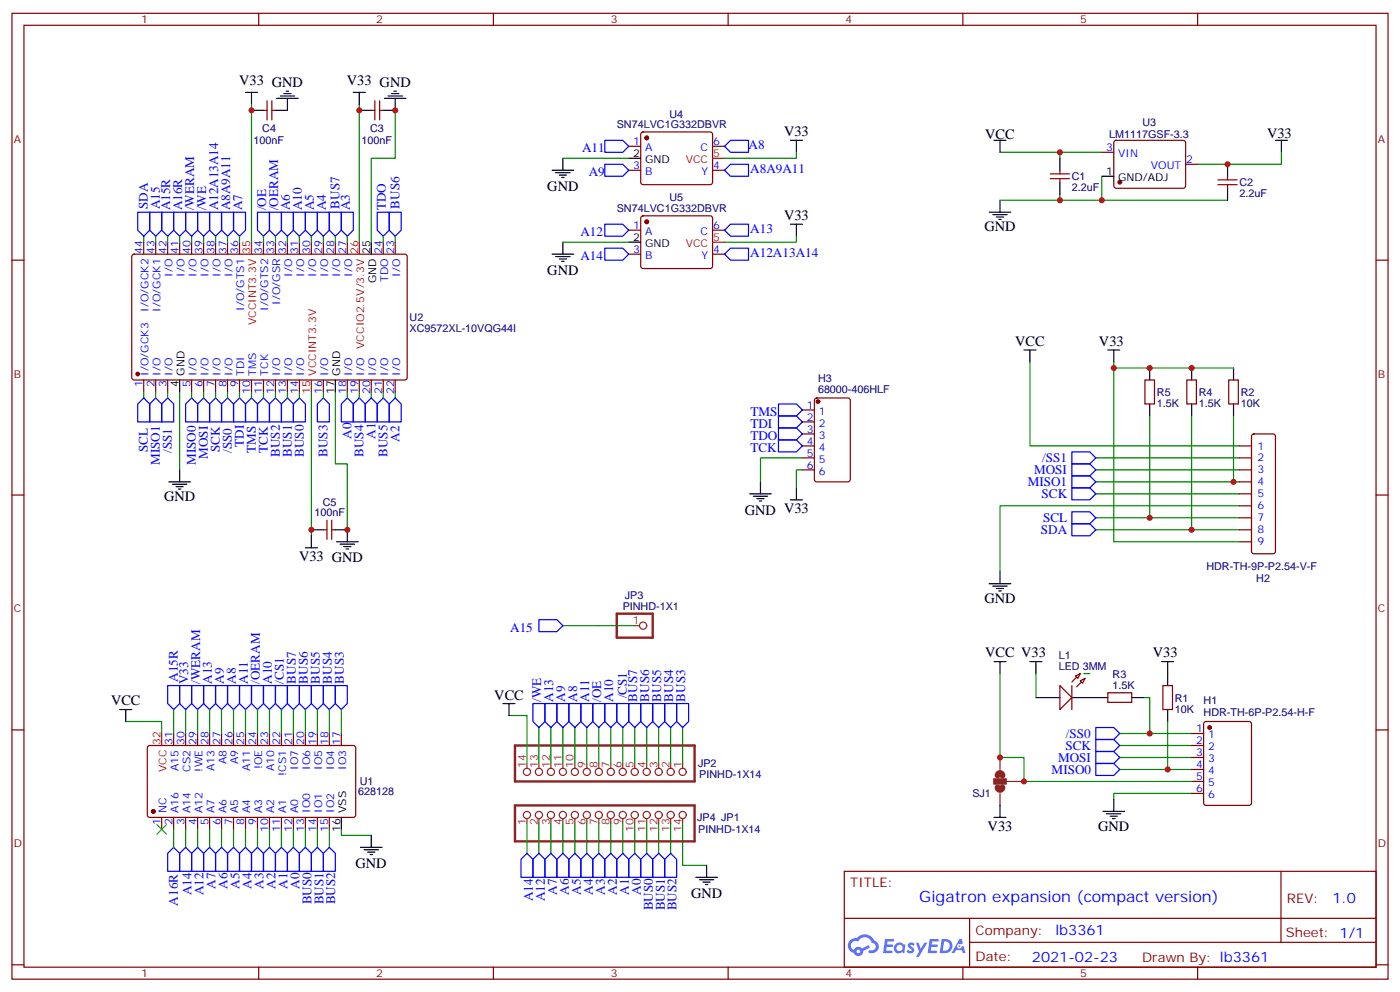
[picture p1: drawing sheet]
<svg xmlns="http://www.w3.org/2000/svg" width="412mm" height="292mm" viewBox="0 0 412 292" stroke-linecap="round" stroke-linejoin="round" font-family="sans-serif">
<g fill="none" stroke="#870000" stroke-width=".35">
<path d="M3.5 3.9h405.4v284.4h-405.4zM7.1 7.4h398.2v277.3h-398.2zM76.2 3.9v3.5M145.3 3.9v3.5M214.5 3.9v3.5M283.6 3.9v3.5M352.8 3.9v3.5M3.5 76.6h3.6M405.3 76.6h3.6M3.5 145.7h3.6M405.3 145.7h3.6M3.5 214.9h3.6"/>
<path d="M405.3 214.9h3.6M248.7 256.5h156.6v28.2h-156.6zM377.3 256.5v20.9M248.7 270.4h156.5M285.6 277.4h119.6M285.6 270.4v14.1M3.5 284h3.6M76.2 284.7v3.6M145.3 284.7v3.6M214.5 284.7v3.6M283.6 284.7v3.6M352.8 284.7v3.6"/>
<path d="M405.3 284h3.6"/>
</g>
<g fill="#5487ff">
<path d="M267.7 277.7a1.22 1.22 0 0 1 1.7 .2l-.4 .6a.47 .47 0 0 0-.3-.4 .47 .47 0 0 0-.5 .2l.1 .2a1.14 1.14 0 0 1 .8 1.8 1.14 1.14 0 0 1-1.9 0l-.2-.2 .5-.6 .7 .5a.29 .29 0 0 0 .3-.3 .29 .29 0 0 0-.2-.3 1.04 1.04 0 0 1-.6-1.7z"/>
<path d="M260.7 276.4h2.4l.3 .2-.2 .5-1.8 .1-.1 .8h1.5l.3 .4-.3 .4h-1.6l-.2 1.1h1.7l.2 .3-.2 .3-2.6 .1z"/>
<path d="M273.8 276.4h2.4l.3 .2-.1 .5-1.8 .1-.2 .8h1.6l.3 .4-.4 .4h-1.6l-.1 1.1h1.7l.2 .3-.2 .3-2.6 .1z"/>
<path d="M282.6 276.4h.7l.3 1.3-.6 .3a.69 .69 0 0 0-1 .3 .69 .69 0 0 0 .4 .9 .69 .69 0 0 0 .9-.6l.5-.2 .6 2.2h-.8l-.2-.9h-1.8l-.5 .9h-.8z"/>
<path d="M269.8 277.5h.8l.6 1.8 1.1-1.8h.9l-2.6 4.2h-.8l.9-1.5z"/>
<path d="M277.4 276.4l-.6 4.2h1.3a2.11 2.11 0 0 0 2.5-2.1 2.11 2.11 0 0 0-2.5-2.1zM278.1 277.2a1.39 1.39 0 0 1 1.7 1.4 1.39 1.39 0 0 1-1.8 1.3h-.3z"/>
<path d="M263.7 278.1a1.54 1.54 0 0 0-.1 2.1 1.54 1.54 0 0 0 2.2 .1l.6 .3 .3-2.3-.2-.3h-.4a1.49 1.49 0 0 0-2.4 .1zM264 279.1a.94 .94 0 0 1 1.8 0 .94 .94 0 0 1-1.8 0z"/>
<path d="M250.4 276.8a2.18 2.18 0 0 0 1.1 3.7 1.44 1.44 0 0 0 1.6 .9 1.44 1.44 0 0 0 1.2-1.4l2-1-.5-.8-1.9 1a1.47 1.47 0 0 0-2.4 .4 1.39 1.39 0 0 1-.7-1.9 1.39 1.39 0 0 1 2-.5 2.12 2.12 0 0 1 2.2-1.3 2.12 2.12 0 0 1 1.9 1.7 1.14 1.14 0 0 1 1.1 1.4 1.14 1.14 0 0 1-1.7 .7 .43 .43 0 0 0-.5 .4 .43 .43 0 0 0 .4 .5 1.98 1.98 0 0 0 2.5-1.2 1.98 1.98 0 0 0-1.2-2.6 3.1 3.1 0 0 0-5.3-.6l-.9 .1zM252.3 280.1a.55 .55 0 0 1 1.1 0 .55 .55 0 0 1-1.1 0z"/>
<circle cx="282.6" cy="278.5" r=".26"/>
</g>
<path d="M303.4 106.6v24.7h61.7M322.8 134.8h42.3M322.8 138.3h42.3M351 122.4v33.6M363.4 122.4v19.5M322.8 141.9h42.3M322.8 145.4h42.3M322.8 152.4h42.3M322.8 156h42.3M365.1 148.9h-70.5v19.4M319.3 198.3h1.7M336.9 205.4h1.8v10.5" fill="none" stroke="#008700" stroke-width=".35"/>
<path d="M292.8 194.8h3.5M294.6 194.8v3.5M305.2 205.4h7M315.7 205.4h7.1" fill="none" stroke="#000" stroke-width=".35"/>
<path d="M318.2 198.3l-2.5 2.5M319.6 199.7l-2.5 2.5M312.2 201.8l3.5 3.6-3.5 3.5zM315.7 201.8v7.1" fill="none" stroke="#870000" stroke-width=".35"/>
<g fill="#f0f0f0" stroke="#870000" stroke-width=".35">
<path d="M316.8 199l1.4-.7-.7 1.4z"/>
<path d="M318.2 200.4l1.4-.7-.7 1.4z"/>
</g>
<g fill="none" stroke="#008700" stroke-width=".35">
<path d="M74.1 30.7v40.6M105.8 30.7v40.6M116.4 32.5v14.1h-7v24.7M165.8 46.6h19.4M234.6 44.8v1.8h-21.2M294.6 44.8h30M294.6 58.9h67M312.2 44.8v1.8M312.2 57.2v1.7M324.6 51.9v7M377.5 44.8v3.6h-24.7M42.3 69.5v1.8"/>
<path d="M45.9 69.5v1.8M49.4 69.5v1.8M52.9 69.5v1.8M56.4 69.5v1.8M60 69.5v1.8M63.5 69.5v1.8M67 69.5v1.8M70.6 69.5v1.8M77.6 69.5v1.8M81.1 69.5v1.8M84.7 69.5v1.8M88.2 69.5v1.8"/>
<path d="M91.7 69.5v1.8M95.2 69.5v1.8M98.8 69.5v1.8M102.3 69.5v1.8M112.9 69.5v1.8M116.4 69.5v1.8M165.8 71.3h19.4M234.6 69.5v1.8h-21.2M42.3 115.4v1.8M45.9 115.4v1.8M49.4 115.4v1.8M52.9 115.4v22.9"/>
<path d="M56.4 115.4v1.8M60 115.4v1.8M63.5 115.4v1.8M67 115.4v1.8M70.6 115.4v1.8M74.1 115.4v1.8M77.6 115.4v1.8M81.1 115.4v1.8M84.7 115.4v1.8M88.2 115.4v1.8M91.7 115.4v42.3M95.2 115.4v1.8"/>
<path d="M98.8 115.4v21.2h3.5v19.4M102.3 115.4v1.8M105.8 115.4v1.8M109.4 115.4v1.8M112.9 115.4v1.8M116.4 115.4v1.8M328.1 106.6v52.9h37M328.1 108.3h35.3M236.4 134.8h-12.4v7.1M236.4 138.3h-1.8v5.3M338.7 122.4v30M165.8 184.2h21.2"/>
<path d="M294.6 198.3v24.7h7v7h49.4M305.2 198.3v7.1M37 212.4h10.6v3.5M51.2 208.9v7M54.7 208.9v7M58.2 208.9v7M61.7 208.9v7M65.3 208.9v7M68.8 208.9v7M72.3 208.9v7M75.8 208.9v7M79.4 208.9v7"/>
<path d="M82.9 208.9v7M86.4 208.9v7M90 208.9v7M93.5 208.9v7M97 208.9v7M100.5 208.9v7M149.9 210.6h5.3v14.2M158.7 214.2v10.6M162.3 214.2v10.6M165.8 214.2v10.6M169.3 214.2v10.6M172.9 214.2v10.6"/>
<path d="M176.4 214.2v10.6M179.9 214.2v10.6M183.4 214.2v10.6M187 214.2v10.6M190.5 214.2v10.6M194 214.2v10.6M197.6 214.2v10.6M201.1 214.2v10.6M329.8 219.5h21.2M329.8 215.9h21.2M344 212.4v14.1M329.8 223h21.2"/>
<path d="M329.8 226.5h21.2M351 233.6h-22.9v1.7M51.2 244.2v5.2M54.7 244.2v5.2M58.2 244.2v5.2M61.7 244.2v5.2M65.3 244.2v5.2M68.8 244.2v5.2M72.3 244.2v5.2M75.8 244.2v5.2M79.4 244.2v5.2M82.9 244.2v5.2"/>
<path d="M86.4 244.2v5.2M90 244.2v5.2M93.5 244.2v5.2M97 244.2v5.2M100.5 244.2v1.7h8.9M155.2 242.4v8.8M158.7 242.4v8.8M162.3 242.4v8.8M165.8 242.4v8.8M169.3 242.4v8.8M172.9 242.4v8.8M176.4 242.4v8.8"/>
<path d="M179.9 242.4v8.8M183.4 242.4v8.8M187 242.4v8.8M190.5 242.4v8.8M194 242.4v8.8M197.6 242.4v8.8M201.1 242.4v12.3h7"/>
</g>
<g fill="none" stroke="#000" stroke-width=".35">
<path d="M72.3 27.2h3.5M74.1 27.2v3.5M74.1 32.5h3.5M81.5 29h6.3M82.5 28.3h4.3M83.6 27.6h2.1M84.3 26.8h.7M84.7 29v3.5h-3.6M104.1 27.2h3.5M105.8 32.5h3.6M105.8 27.2v3.5M113.2 29h6.4"/>
<path d="M114.3 28.3h4.2M115.4 27.6h2.1M116.1 26.8h.7M116.4 29v3.5h-3.5M162.6 50.1h6.4M163.7 50.8h4.2M164.7 51.5h2.2M165.5 52.2h.7M165.8 46.6v3.5M185.2 46.6h3.5M232.8 41.3h3.6M234.6 41.3v3.5"/>
<path d="M292.8 41.3h3.5M294.6 41.3v3.5M294.6 58.9v3.6M312.2 46.6v3.5M312.2 53.7v3.5M324.6 51.9h3.5M361.6 48.4v3.5M361.6 55.4v3.5M375.7 41.3h3.5M377.5 41.3v3.5M109.4 71.3v3.5M162.6 74.8h6.4"/>
<path d="M163.7 75.5h4.2M164.7 76.2h2.2M165.5 76.9h.7M165.8 71.3v3.5M185.2 71.3h3.5M232.8 66h3.6M234.6 66v3.5M291.4 62.5h6.3M292.5 63.2h4.2M293.5 63.9h2.1M294.2 64.6h.7M52.9 111.9v3.5"/>
<path d="M98.8 111.9v3.5M301.6 103h3.6M303.4 103v3.6M326.3 103h3.5M328.1 103v3.6M338.7 108.3v3.6M338.7 118.9v3.5M351 108.3v3.6M351 118.9v3.5M363.4 108.3v3.6M363.4 118.9v3.5M52.9 138.3v3.6"/>
<path d="M49.7 141.9h6.4M50.8 142.6h4.2M51.9 143.3h2.1M52.6 144h.7M91.7 156h3.5M91.7 157.7v3.6M98.8 156h3.5v3.5M99.1 159.5h6.4M220.8 145.4h6.4M221.9 146.1h4.2M223 146.8h2.1M223.7 147.5h.7"/>
<path d="M224 141.9v3.5M232.8 147.1h3.6M234.6 143.6v3.5M90 161.3h3.5M100.2 160.2h4.2M101.2 160.9h2.2M102 161.6h.7M291.4 171.8h6.3M292.5 172.5h4.2M293.5 173.2h2.1M294.2 174h.7M294.6 168.3v3.5"/>
<path d="M303.4 194.8h3.5M305.2 194.8v3.5M342.2 194.8h3.5M344 194.8v7M35.3 208.9h3.5M37 208.9v3.5M148.2 207.1h3.5M149.9 207.1v3.5M322.8 205.4h3.5M333.4 205.4h3.5M344 208.9v3.5M294.6 237.1v3.5"/>
<path d="M324.9 238.9h6.4M326 239.6h4.2M328.1 235.3v3.6M100.5 240.6v3.6M106.2 249.4h6.3M107.2 250.2h4.3M108.3 250.9h2.1M109 251.6h.7M109.4 245.9v3.5M205 258.3h6.3M206 259h4.3M207.1 259.7h2.1"/>
<path d="M208.1 254.7v3.6M292.8 240.6h3.5M327 240.3h2.1M327.7 241h.7M207.8 260.4h.7"/>
</g>
<g fill="none" stroke="#00f" stroke-width=".35">
<path d="M178.2 41.3h5.2l1.8 1.8-1.8 1.7h-5.2zM178.2 48.4h5.2l1.8 1.7-1.8 1.8h-5.2zM213.4 43.1l1.8-1.8h5.3v3.5h-5.3zM213.4 50.1l1.8-1.7h5.3v3.5h-5.3zM40.6 62.5h3.5v5.3l-1.8 1.7-1.7-1.7zM44.1 62.5h3.5v5.3l-1.7 1.7-1.8-1.7zM47.6 62.5h3.6v5.3l-1.8 1.7-1.8-1.7zM51.2 62.5h3.5v5.3l-1.8 1.7-1.7-1.7zM54.7 62.5h3.5v5.3l-1.8 1.7-1.7-1.7zM58.2 62.5h3.5v5.3l-1.7 1.7-1.8-1.7zM61.7 62.5h3.6v5.3l-1.8 1.7-1.8-1.7zM65.3 62.5h3.5v5.3l-1.8 1.7-1.7-1.7z"/>
<path d="M68.8 62.5h3.5v5.3l-1.7 1.7-1.8-1.7zM75.8 62.5h3.6v5.3l-1.8 1.7-1.8-1.7zM79.4 62.5h3.5v5.3l-1.8 1.7-1.7-1.7zM82.9 62.5h3.5v5.3l-1.7 1.7-1.8-1.7zM86.4 62.5h3.6v5.3l-1.8 1.7-1.8-1.7zM90 62.5h3.5v5.3l-1.8 1.7-1.7-1.7zM93.5 62.5h3.5v5.3l-1.8 1.7-1.7-1.7zM97 62.5h3.5v5.3l-1.7 1.7-1.8-1.7zM100.5 62.5h3.6v5.3l-1.8 1.7-1.8-1.7zM111.1 62.5h3.6v5.3l-1.8 1.7-1.8-1.7zM114.7 62.5h3.5v5.3l-1.8 1.7-1.7-1.7zM178.2 66h5.2l1.8 1.8-1.8 1.7h-5.2z"/>
<path d="M178.2 73.1h5.2l1.8 1.7-1.8 1.8h-5.2zM213.4 67.8l1.8-1.8h5.3v3.5h-5.3zM213.4 74.8l1.8-1.7h5.3v3.5h-5.3zM42.3 117.2l1.8 1.7v5.3h-3.5v-5.3zM45.9 117.2l1.7 1.7v5.3h-3.5v-5.3zM49.4 117.2l1.8 1.7v5.3h-3.6v-5.3zM56.4 117.2l1.8 1.7v5.3h-3.5v-5.3zM60 117.2l1.7 1.7v5.3h-3.5v-5.3zM63.5 117.2l1.8 1.7v5.3h-3.6v-5.3zM67 117.2l1.8 1.7v5.3h-3.5v-5.3zM70.6 117.2l1.7 1.7v5.3h-3.5v-5.3zM74.1 117.2l1.7 1.7v5.3h-3.5v-5.3z"/>
<path d="M77.6 117.2l1.8 1.7v5.3h-3.6v-5.3zM81.1 117.2l1.8 1.7v5.3h-3.5v-5.3zM84.7 117.2l1.7 1.7v5.3h-3.5v-5.3zM88.2 117.2l1.8 1.7v5.3h-3.6v-5.3zM95.2 117.2l1.8 1.7v5.3h-3.5v-5.3zM102.3 117.2l1.8 1.7v5.3h-3.6v-5.3zM105.8 117.2l1.8 1.7v5.3h-3.5v-5.3zM109.4 117.2l1.7 1.7v5.3h-3.5v-5.3zM112.9 117.2l1.8 1.7v5.3h-3.6v-5.3zM116.4 117.2l1.8 1.7v5.3h-3.5v-5.3zM229.3 118.9h5.3l1.8 1.8-1.8 1.7h-5.3zM229.3 122.4h5.3l1.8 1.8-1.8 1.8h-5.3z"/>
<path d="M229.3 126h5.3l1.8 1.7-1.8 1.8h-5.3zM229.3 129.5h5.3l1.8 1.8-1.8 1.7h-5.3zM315.7 136.6h5.3l1.8 1.7-1.8 1.8h-5.3zM315.7 133h5.3l1.8 1.8-1.8 1.8h-5.3zM315.7 143.6h5.3l1.8 1.8-1.8 1.7h-5.3zM315.7 150.7h5.3l1.8 1.7-1.8 1.8h-5.3zM315.7 140.1h5.3l1.8 1.8-1.8 1.7h-5.3zM315.7 154.2h5.3l1.8 1.8-1.8 1.7h-5.3zM158.7 182.4h5.3l1.8 1.8-1.8 1.7h-5.3zM49.4 201.8h3.5v5.3l-1.7 1.8-1.8-1.8zM52.9 201.8h3.5v5.3l-1.7 1.8-1.8-1.8zM56.4 201.8h3.6v5.3l-1.8 1.8-1.8-1.8z"/>
<path d="M60 201.8h3.5v5.3l-1.8 1.8-1.7-1.8zM63.5 201.8h3.5v5.3l-1.7 1.8-1.8-1.8zM67 201.8h3.6v5.3l-1.8 1.8-1.8-1.8zM70.6 201.8h3.5v5.3l-1.8 1.8-1.7-1.8zM74.1 201.8h3.5v5.3l-1.8 1.8-1.7-1.8zM77.6 201.8h3.5v5.3l-1.7 1.8-1.8-1.8zM81.1 201.8h3.6v5.3l-1.8 1.8-1.8-1.8zM84.7 201.8h3.5v5.3l-1.8 1.8-1.7-1.8zM88.2 201.8h3.5v5.3l-1.7 1.8-1.8-1.8zM91.7 201.8h3.5v5.3l-1.7 1.8-1.8-1.8zM95.2 201.8h3.6v5.3l-1.8 1.8-1.8-1.8zM98.8 201.8h3.5v5.3l-1.8 1.8-1.7-1.8z"/>
<path d="M157 207.1h3.5v5.3l-1.8 1.8-1.7-1.8zM160.5 207.1h3.5v5.3l-1.7 1.8-1.8-1.8zM164 207.1h3.6v5.3l-1.8 1.8-1.8-1.8zM167.6 207.1h3.5v5.3l-1.8 1.8-1.7-1.8zM171.1 207.1h3.5v5.3l-1.7 1.8-1.8-1.8zM174.6 207.1h3.6v5.3l-1.8 1.8-1.8-1.8zM178.2 207.1h3.5v5.3l-1.8 1.8-1.7-1.8zM181.7 207.1h3.5v5.3l-1.8 1.8-1.7-1.8zM185.2 207.1h3.5v5.3l-1.7 1.8-1.8-1.8zM188.7 207.1h3.6v5.3l-1.8 1.8-1.8-1.8zM192.3 207.1h3.5v5.3l-1.8 1.8-1.7-1.8zM195.8 207.1h3.5v5.3l-1.7 1.8-1.8-1.8z"/>
<path d="M199.3 207.1h3.5v5.3l-1.7 1.8-1.8-1.8zM322.8 214.2h5.3l1.7 1.7-1.7 1.8h-5.3zM322.8 217.7h5.3l1.7 1.8-1.7 1.7h-5.3zM322.8 221.2h5.3l1.7 1.8-1.7 1.8h-5.3zM322.8 224.8h5.3l1.7 1.7-1.7 1.8h-5.3zM51.2 249.4l1.7 1.8v5.3h-3.5v-5.3zM54.7 249.4l1.7 1.8v5.3h-3.5v-5.3zM58.2 249.4l1.8 1.8v5.3h-3.6v-5.3zM61.7 249.4l1.8 1.8v5.3h-3.5v-5.3zM63.5 251.2l1.8-1.8 1.7 1.8v5.3h-3.5zM68.8 249.4l1.8 1.8v5.3h-3.6v-5.3zM72.3 249.4l1.8 1.8v5.3h-3.5v-5.3z"/>
<path d="M75.8 249.4l1.8 1.8v5.3h-3.5v-5.3zM79.4 249.4l1.7 1.8v5.3h-3.5v-5.3zM82.9 249.4l1.8 1.8v5.3h-3.6v-5.3zM86.4 249.4l1.8 1.8v5.3h-3.5v-5.3zM90 249.4l1.7 1.8v5.3h-3.5v-5.3zM93.5 249.4l1.7 1.8v5.3h-3.5v-5.3zM95.2 251.2l1.8-1.8 1.8 1.8v5.3h-3.6zM155.2 251.2l1.8 1.8v5.3h-3.5v-5.3zM158.7 251.2l1.8 1.8v5.3h-3.5v-5.3zM162.3 251.2l1.7 1.8v5.3h-3.5v-5.3zM165.8 251.2l1.8 1.8v5.3h-3.6v-5.3zM169.3 251.2l1.8 1.8v5.3h-3.5v-5.3z"/>
<path d="M172.9 251.2l1.7 1.8v5.3h-3.5v-5.3zM174.6 253l1.8-1.8 1.8 1.8v5.3h-3.6zM179.9 251.2l1.8 1.8v5.3h-3.5v-5.3zM183.4 251.2l1.8 1.8v5.3h-3.5v-5.3zM187 251.2l1.7 1.8v5.3h-3.5v-5.3zM190.5 251.2l1.8 1.8v5.3h-3.6v-5.3zM194 251.2l1.8 1.8v5.3h-3.5v-5.3zM197.6 251.2l1.7 1.8v5.3h-3.5v-5.3z"/>
</g>
<g fill="none" stroke="#870000" stroke-width=".35">
<path d="M77.6 32.5h1.1M78.7 29.7v5.6M80.1 29.7v5.6M80.1 32.5h1M109.4 32.5h1M110.4 29.7v5.6M111.8 32.5h1.1M111.8 29.7v5.6M189 39l.4-.2h19.8l.5 .2 .2 .5-.1 14.4-.6 .5-20-.1-.5-.6v-14.2zM185.2 43.1h3.5M185.2 50.1h3.5M209.9 43.1h3.5"/>
<path d="M209.9 50.1h3.5M309.4 51.2h5.6M309.4 52.6h5.6M312.2 50.1v1.1M312.2 52.6v1.1M324.6 44.8h3.5M328.3 41.5l.5-.2 20 .1 .4 .6v13l-.7 .4h-20l-.4-.7v-12.7zM349.2 48.4h3.6M358.8 53h5.6M358.8 54.4h5.6M361.6 51.9v1.1M361.6 54.4v1"/>
<path d="M39 75l.5-.2 80 .1 .4 .6v35.9l-.7 .5-80-.1-.4-.6v-35.7zM42.3 71.3v3.5M45.9 71.3v3.5M49.4 71.3v3.5M52.9 71.3v3.5M56.4 71.3v3.5M60 71.3v3.5M63.5 71.3v3.5M67 71.3v3.5M70.6 71.3v3.5M77.6 71.3v3.5M81.1 71.3v3.5"/>
<path d="M84.7 71.3v3.5M88.2 71.3v3.5M91.7 71.3v3.5M95.2 71.3v3.5M98.8 71.3v3.5M102.3 71.3v3.5M112.9 71.3v3.5M116.4 71.3v3.5M185.2 67.8h3.5M185.2 74.8h3.5M189 63.7l.4-.2h19.8l.5 .2 .2 .5-.1 14.4-.6 .5-20-.1-.5-.6v-14.2zM209.9 67.8h3.5"/>
<path d="M209.9 74.8h3.5M42.3 111.9v3.5M45.9 111.9v3.5M49.4 111.9v3.5M56.4 111.9v3.5M60 111.9v3.5M63.5 111.9v3.5M67 111.9v3.5M70.6 111.9v3.5M74.1 111.9v3.5M77.6 111.9v3.5M81.1 111.9v3.5"/>
<path d="M84.7 111.9v3.5M88.2 111.9v3.5M95.2 111.9v3.5M102.3 111.9v3.5M105.8 111.9v3.5M109.4 111.9v3.5M112.9 111.9v3.5M116.4 111.9v3.5M240.1 117.4l.5-.2h9.2l.6 .4 .1 23.5-.5 .7-9.4 .1-.7-.5v-23.5zM337.3 111.9h2.8v7h-2.8zM349.6 111.9h2.8v7h-2.8zM361.9 111.9h2.9v7h-2.9z"/>
<path d="M236.4 120.7h3.5M236.4 124.2h3.5M236.4 127.7h3.5M236.4 131.3h3.5M236.4 134.8h3.5M236.4 138.3h3.5M365.1 131.3h3.6M365.1 134.8h3.6M365.1 138.3h3.6M368.9 127.9l.5-.2h5.6l.5 .2 .2 .5v33.9l-.2 .5-.5 .2h-5.6l-.5-.2-.2-.5v-33.9zM95.2 156h1.1M96.3 153.1v5.7"/>
<path d="M97.7 153.1v5.7M97.7 156h1.1M365.1 156h3.6M365.1 141.9h3.6M365.1 145.4h3.6M365.1 148.9h3.6M365.1 152.4h3.6M365.1 159.5h3.6M43.6 219.7l.5-.2h60.2l.5 .7-.1 20-.6 .4h-60.3l-.4-.7v-19.7zM51.2 215.9v3.6M54.7 215.9v3.6M58.2 215.9v3.6"/>
<path d="M61.7 215.9v3.6M65.3 215.9v3.6M68.8 215.9v3.6M72.3 215.9v3.6M75.8 215.9v3.6M79.4 215.9v3.6M82.9 215.9v3.6M86.4 215.9v3.6M90 215.9v3.6M93.5 215.9v3.6M97 215.9v3.6M100.5 215.9v3.6"/>
<path d="M326.3 203.9h7.1v2.9h-7.1zM342.5 201.8h2.9v7.1h-2.9zM351 215.9h3.5M351 219.5h3.5M354.8 212.6l.4-.2h12.7l.7 .4 .1 23.6-.5 .6-13 .1-.6-.5-.1-23.5zM351 223h3.5M351 226.5h3.5M351 230h3.5M351 233.6h3.5M47.6 240.6v3.6M51.2 240.6v3.6M54.7 240.6v3.6"/>
<path d="M58.2 240.6v3.6M61.7 240.6v3.6M65.3 240.6v3.6M68.8 240.6v3.6M72.3 240.6v3.6M75.8 240.6v3.6M79.4 240.6v3.6M82.9 240.6v3.6M86.4 240.6v3.6M90 240.6v3.6M93.5 240.6v3.6M97 240.6v3.6"/>
</g>
<g fill="#870000" stroke="#870000" stroke-width=".35">
<circle cx="356.3" cy="214.2" r=".53"/>
<circle cx="45.2" cy="238.9" r=".53"/>
<circle cx="40.6" cy="110.1" r=".53"/>
<circle cx="240.9" cy="118.2" r=".53"/>
<circle cx="329.8" cy="53.7" r=".53"/>
<circle cx="190.5" cy="40.6" r=".53"/>
<circle cx="190.5" cy="65.3" r=".53"/>
</g>
<path d="M181.7 180.7h10.6v7h-10.6zM151.7 219.5h52.9v10.5h-52.9zM151.7 237.1h52.9v10.6h-52.9z" fill="none" stroke="#8c2424" stroke-width=".71"/>
<g fill="none" stroke="#8c2424" stroke-width=".35">
<path d="M187 184.2h1.4M155.2 224.8v1.4M158.7 224.8v1.4M162.3 224.8v1.4M165.8 224.8v1.4M169.3 224.8v1.4M172.9 224.8v1.4M176.4 224.8v1.4M179.9 224.8v1.4M183.4 224.8v1.4M187 224.8v1.4M190.5 224.8v1.4"/>
<path d="M194 224.8v1.4M197.6 224.8v1.4M201.1 224.8v1.4M292.8 229.3h3.5v1.5h-3.5zM294.6 223v3.5M294.6 233.6v3.5M296.3 230h5.3M155.2 241v1.4M158.7 241v1.4M162.3 241v1.4M165.8 241v1.4M169.3 241v1.4"/>
<path d="M172.9 241v1.4M176.4 241v1.4M179.9 241v1.4M183.4 241v1.4M187 241v1.4M190.5 241v1.4M194 241v1.4M197.6 241v1.4M201.1 241v1.4"/>
<circle cx="189.4" cy="184.2" r="1.06"/>
<circle cx="155.2" cy="227.2" r="1.06"/>
<circle cx="155.2" cy="239.9" r="1.06"/>
<circle cx="158.7" cy="227.2" r="1.06"/>
<circle cx="158.7" cy="239.9" r="1.06"/>
<circle cx="162.3" cy="227.2" r="1.06"/>
<circle cx="162.3" cy="239.9" r="1.06"/>
<circle cx="165.8" cy="227.2" r="1.06"/>
<circle cx="165.8" cy="239.9" r="1.06"/>
<circle cx="169.3" cy="227.2" r="1.06"/>
<circle cx="169.3" cy="239.9" r="1.06"/>
<circle cx="172.9" cy="239.9" r="1.06"/>
<circle cx="172.9" cy="227.2" r="1.06"/>
<circle cx="176.4" cy="239.9" r="1.06"/>
<circle cx="176.4" cy="227.2" r="1.06"/>
<circle cx="179.9" cy="227.2" r="1.06"/>
<circle cx="179.9" cy="239.9" r="1.06"/>
<circle cx="183.4" cy="239.9" r="1.06"/>
<circle cx="183.4" cy="227.2" r="1.06"/>
<circle cx="187" cy="227.2" r="1.06"/>
<circle cx="187" cy="239.9" r="1.06"/>
<circle cx="190.5" cy="239.9" r="1.06"/>
<circle cx="190.5" cy="227.2" r="1.06"/>
<circle cx="194" cy="239.9" r="1.06"/>
<circle cx="194" cy="227.2" r="1.06"/>
<circle cx="197.6" cy="239.9" r="1.06"/>
<circle cx="197.6" cy="227.2" r="1.06"/>
<circle cx="201.1" cy="227.2" r="1.06"/>
<circle cx="201.1" cy="239.9" r="1.06"/>
</g>
<path d="M209.9 46.6h3.5M74.1 71.3v3.5M105.8 71.3v3.5M209.9 71.3h3.5M91.7 111.9v3.5M47.6 215.9v3.6" fill="none" stroke="#f00" stroke-width=".35"/>
<path d="M46.2 242.7l2.8 2.9M49 242.7l-2.8 2.9" fill="none" stroke="#3c3" stroke-width=".35"/>
<path d="M293.9 228.3a.71 .71 0 0 1 .7-.7 .71 .71 0 0 1 .7 .7M293.9 231.8a.71 .71 0 0 0 .7 .7 .71 .71 0 0 0 .7-.7" fill="none" stroke="#8c2424" stroke-width="1.8"/>
<path d="M292.8 229.3h3.5v1.5h-3.5z" fill="#8c2424" stroke="#8c2424" stroke-width=".35"/>
<g fill="#c00">
<circle cx="338.7" cy="215.9" r=".88"/>
<circle cx="363.4" cy="141.9" r=".88"/>
<circle cx="328.1" cy="108.3" r=".88"/>
<circle cx="301.6" cy="230" r=".88"/>
<circle cx="294.6" cy="223" r=".88"/>
<circle cx="312.2" cy="44.8" r=".88"/>
<circle cx="324.6" cy="58.9" r=".88"/>
<circle cx="74.1" cy="32.5" r=".88"/>
<circle cx="105.8" cy="32.5" r=".88"/>
<circle cx="116.4" cy="32.5" r=".88"/>
<circle cx="91.7" cy="156" r=".88"/>
<circle cx="102.3" cy="156" r=".88"/>
<circle cx="344" cy="226.5" r=".88"/>
<circle cx="351" cy="108.3" r=".88"/>
<circle cx="338.7" cy="108.3" r=".88"/>
<circle cx="351" cy="156" r=".88"/>
<circle cx="338.7" cy="152.4" r=".88"/>
<circle cx="312.2" cy="58.9" r=".88"/>
<circle cx="361.6" cy="48.4" r=".88"/>
</g>
<text font-size="4.6" fill="#00f" x="270.8" y="265.5">Gigatron expansion (compact version)</text>
<g font-size="4.2">
<text x="70.4" y="25">V33 GND</text>
<text x="102.2" y="25">V33 GND</text>
<text x="231" y="40.1">V33</text>
<text x="290.2" y="40.9">VCC</text>
<text x="373.2" y="40.6">V33</text>
<text x="161.2" y="56.3">GND</text>
<text x="231" y="64.8">V33</text>
<text x="290" y="68.1">GND</text>
<text x="161.2" y="81">GND</text>
<text x="299" y="101.9">VCC</text>
<text x="323.7" y="101.8">V33</text>
<text x="48.3" y="147.5">GND</text>
<text x="219.4" y="151.5">GND V33</text>
<text x="88.1" y="165.2">V33 GND</text>
<text x="290" y="177.5">GND</text>
<text x="290.2" y="193.5">VCC V33</text>
<text x="339.6" y="193.5">V33</text>
<text x="32.7" y="207.6">VCC</text>
<text x="145.6" y="205.9">VCC</text>
<text x="290.9" y="244.6">V33</text>
<text x="323.5" y="244.5">GND</text>
<text x="104.7" y="255.6">GND</text>
<text x="203.6" y="264.3">GND</text>
</g>
<g font-size="4.2" fill="#00f">
<text x="392.5" y="265.8">1.0</text>
<text x="310.9" y="275.3">lb3361</text>
<text x="304" y="283.1">2021-02-23</text>
</g>
<g font-size="3.9" fill="#00f">
<text x="171.5" y="44.8">A11</text>
<text x="220.5" y="43.8">A8</text>
<text x="173.4" y="51.9">A9</text>
<text x="221" y="50.9">A8A9A11</text>
<text x="43.5" y="61.6" transform="rotate(-90 43.5 61.6)">SDA</text>
<text x="47.1" y="61.6" transform="rotate(-90 47.1 61.6)">A15</text>
<text x="50.1" y="61.9" transform="rotate(-90 50.1 61.9)">A15R</text>
<text x="53.7" y="61.9" transform="rotate(-90 53.7 61.9)">A16R</text>
<text x="57.2" y="61.9" transform="rotate(-90 57.2 61.9)">/WERAM</text>
<text x="60.7" y="61.9" transform="rotate(-90 60.7 61.9)">/WE</text>
<text x="64.3" y="61.9" transform="rotate(-90 64.3 61.9)">A12A13A14</text>
<text x="67.8" y="61.9" transform="rotate(-90 67.8 61.9)">A8A9A11</text>
<text x="71.3" y="61.9" transform="rotate(-90 71.3 61.9)">A7</text>
<text x="78.4" y="61.9" transform="rotate(-90 78.4 61.9)">/OE</text>
<text x="81.9" y="61.9" transform="rotate(-90 81.9 61.9)">/OERAM</text>
<text x="85.4" y="61.9" transform="rotate(-90 85.4 61.9)">A6</text>
<text x="88.9" y="61.9" transform="rotate(-90 88.9 61.9)">A10</text>
<text x="92.5" y="61.9" transform="rotate(-90 92.5 61.9)">A5</text>
<text x="96" y="61.9" transform="rotate(-90 96 61.9)">A4</text>
<text x="100" y="61.4" transform="rotate(-90 100 61.4)">BUS7</text>
<text x="103.1" y="61.9" transform="rotate(-90 103.1 61.9)">A3</text>
<text x="113.6" y="61.9" transform="rotate(-90 113.6 61.9)">TDO</text>
<text x="117.6" y="61.4" transform="rotate(-90 117.6 61.4)">BUS6</text>
<text x="170.9" y="69.5">A12</text>
<text x="221" y="68.5">A13</text>
<text x="170.9" y="76.6">A14</text>
<text x="221" y="75.6">A12A13A14</text>
<text x="221" y="122.4">TMS</text>
<text x="221" y="126">TDI</text>
<text x="71.8" y="131.6" transform="rotate(-90 71.8 131.6)">TDI</text>
<text x="103.6" y="129.2" transform="rotate(-90 103.6 129.2)">A0</text>
<text x="110.6" y="129.2" transform="rotate(-90 110.6 129.2)">A1</text>
<text x="117.7" y="130" transform="rotate(-90 117.7 130)">A2</text>
<text x="221" y="129.5">TDO</text>
<text x="43.6" y="133.2" transform="rotate(-90 43.6 133.2)">SCL</text>
<text x="47.1" y="136.9" transform="rotate(-90 47.1 136.9)">MISO1</text>
<text x="50.6" y="133.4" transform="rotate(-90 50.6 133.4)">/SS1</text>
<text x="57.7" y="136.9" transform="rotate(-90 57.7 136.9)">MISO0</text>
<text x="61.2" y="135.1" transform="rotate(-90 61.2 135.1)">MOSI</text>
<text x="64.7" y="133.2" transform="rotate(-90 64.7 133.2)">SCK</text>
<text x="68.3" y="133.4" transform="rotate(-90 68.3 133.4)">/SS0</text>
<text x="75.3" y="133.4" transform="rotate(-90 75.3 133.4)">TMS</text>
<text x="78.9" y="133.4" transform="rotate(-90 78.9 133.4)">TCK</text>
<text x="82.4" y="134.5" transform="rotate(-90 82.4 134.5)">BUS2</text>
<text x="85.9" y="134.5" transform="rotate(-90 85.9 134.5)">BUS1</text>
<text x="89.5" y="134.5" transform="rotate(-90 89.5 134.5)">BUS0</text>
<text x="96.5" y="134.5" transform="rotate(-90 96.5 134.5)">BUS3</text>
<text x="107.1" y="134.5" transform="rotate(-90 107.1 134.5)">BUS4</text>
<text x="114.1" y="134.5" transform="rotate(-90 114.1 134.5)">BUS5</text>
<text x="221" y="133">TCK</text>
<text x="307" y="136.1">/SS1</text>
<text x="302.7" y="143.2">MISO1</text>
<text x="304.6" y="139.6">MOSI</text>
<text x="306.8" y="146.7">SCK</text>
<text x="307.3" y="153.7">SCL</text>
<text x="306.6" y="157.3">SDA</text>
<text x="150.3" y="186">A15</text>
<text x="52.4" y="200.7" transform="rotate(-90 52.4 200.7)">A15R</text>
<text x="55.4" y="201.4" transform="rotate(-90 55.4 201.4)">V33</text>
<text x="58.9" y="201.3" transform="rotate(-90 58.9 201.3)">/WERAM</text>
<text x="62.4" y="201.3" transform="rotate(-90 62.4 201.3)">A13</text>
<text x="66" y="201.3" transform="rotate(-90 66 201.3)">A9</text>
<text x="69.5" y="201.3" transform="rotate(-90 69.5 201.3)">A8</text>
<text x="73" y="201.3" transform="rotate(-90 73 201.3)">A11</text>
<text x="76.6" y="201.3" transform="rotate(-90 76.6 201.3)">/OERAM</text>
<text x="80.1" y="201.3" transform="rotate(-90 80.1 201.3)">A10</text>
<text x="83.6" y="201.3" transform="rotate(-90 83.6 201.3)">/CS1</text>
<text x="87.1" y="201.3" transform="rotate(-90 87.1 201.3)">BUS7</text>
<text x="90.7" y="201.3" transform="rotate(-90 90.7 201.3)">BUS6</text>
<text x="94.2" y="201.3" transform="rotate(-90 94.2 201.3)">BUS5</text>
<text x="97.7" y="201.3" transform="rotate(-90 97.7 201.3)">BUS4</text>
<text x="101.2" y="201.3" transform="rotate(-90 101.2 201.3)">BUS3</text>
<text x="159.5" y="206.6" transform="rotate(-90 159.5 206.6)">/WE</text>
<text x="163" y="206.6" transform="rotate(-90 163 206.6)">A13</text>
<text x="166.5" y="206.6" transform="rotate(-90 166.5 206.6)">A9</text>
<text x="170" y="206.6" transform="rotate(-90 170 206.6)">A8</text>
<text x="173.6" y="206.6" transform="rotate(-90 173.6 206.6)">A11</text>
<text x="177.1" y="206.6" transform="rotate(-90 177.1 206.6)">/OE</text>
<text x="180.6" y="206.6" transform="rotate(-90 180.6 206.6)">A10</text>
<text x="184.7" y="205.6" transform="rotate(-90 184.7 205.6)">/CS1</text>
<text x="187.7" y="206.6" transform="rotate(-90 187.7 206.6)">BUS7</text>
<text x="191.2" y="206.6" transform="rotate(-90 191.2 206.6)">BUS6</text>
<text x="194.7" y="206.6" transform="rotate(-90 194.7 206.6)">BUS5</text>
<text x="198.3" y="206.6" transform="rotate(-90 198.3 206.6)">BUS4</text>
<text x="201.8" y="206.6" transform="rotate(-90 201.8 206.6)">BUS3</text>
<text x="313.8" y="220.7">SCK</text>
<text x="313.9" y="217.2">/SS0</text>
<text x="309.8" y="227.8">MISO0</text>
<text x="311.7" y="224.3">MOSI</text>
<text x="56.4" y="263.5" transform="rotate(-90 56.4 263.5)">A14</text>
<text x="60" y="263.5" transform="rotate(-90 60 263.5)">A12</text>
<text x="63.5" y="261.6" transform="rotate(-90 63.5 261.6)">A7</text>
<text x="67" y="261.6" transform="rotate(-90 67 261.6)">A6</text>
<text x="70.6" y="261.6" transform="rotate(-90 70.6 261.6)">A5</text>
<text x="74.1" y="261.6" transform="rotate(-90 74.1 261.6)">A4</text>
<text x="77.6" y="261.6" transform="rotate(-90 77.6 261.6)">A3</text>
<text x="81.1" y="261.6" transform="rotate(-90 81.1 261.6)">A2</text>
<text x="84.7" y="261.6" transform="rotate(-90 84.7 261.6)">A1</text>
<text x="88.2" y="261.6" transform="rotate(-90 88.2 261.6)">A0</text>
<text x="164" y="263.4" transform="rotate(-90 164 263.4)">A7</text>
<text x="167.6" y="263.4" transform="rotate(-90 167.6 263.4)">A6</text>
<text x="171.1" y="263.4" transform="rotate(-90 171.1 263.4)">A5</text>
<text x="174.6" y="263.4" transform="rotate(-90 174.6 263.4)">A4</text>
<text x="178.2" y="263.4" transform="rotate(-90 178.2 263.4)">A3</text>
<text x="181.7" y="263.4" transform="rotate(-90 181.7 263.4)">A2</text>
<text x="185.2" y="263.4" transform="rotate(-90 185.2 263.4)">A1</text>
<text x="188.7" y="263.4" transform="rotate(-90 188.7 263.4)">A0</text>
<text x="52.4" y="266.6" transform="rotate(-90 52.4 266.6)">A16R</text>
<text x="91.7" y="266.2" transform="rotate(-90 91.7 266.2)">BUS0</text>
<text x="95.2" y="266.2" transform="rotate(-90 95.2 266.2)">BUS1</text>
<text x="98.8" y="266.2" transform="rotate(-90 98.8 266.2)">BUS2</text>
<text x="157" y="265.3" transform="rotate(-90 157 265.3)">A14</text>
<text x="160.5" y="265.3" transform="rotate(-90 160.5 265.3)">A12</text>
<text x="192.3" y="268" transform="rotate(-90 192.3 268)">BUS0</text>
<text x="195.8" y="268" transform="rotate(-90 195.8 268)">BUS1</text>
<text x="199.3" y="268" transform="rotate(-90 199.3 268)">BUS2</text>
</g>
<g font-size="3.9" fill="#800">
<text x="250.5" y="261.1">TITLE:</text>
<text x="379.1" y="265.8">REV:</text>
<text x="287.4" y="275.3">Company:</text>
<text x="378.7" y="275.9">Sheet: 1/1</text>
<text x="287.4" y="283">Date:</text>
<text x="336.4" y="283.1">Drawn By: lb3361</text>
</g>
<g font-size="3.2" fill="#800">
<text x="41.6" y="6.9">1</text>
<text x="110.8" y="6.9">2</text>
<text x="179.9" y="6.9">3</text>
<text x="249.1" y="6.9">4</text>
<text x="318.2" y="6.9">5</text>
<text x="4.1" y="42">A</text>
<text x="405.9" y="42">A</text>
<text x="4.1" y="111.2">B</text>
<text x="405.9" y="111.2">B</text>
<text x="4.1" y="180.3">C</text>
<text x="405.9" y="180.3">C</text>
<text x="4.1" y="249.4">D</text>
<text x="405.9" y="249.4">D</text>
<text x="41.6" y="287.7">1</text>
<text x="110.8" y="287.7">2</text>
<text x="179.9" y="287.7">3</text>
<text x="249.1" y="287.7">4</text>
<text x="318.2" y="287.7">5</text>
</g>
<g font-size="3.2" fill="#000080">
<text x="197.2" y="34.6">U4</text>
<text x="77.3" y="38.9">C4</text>
<text x="109" y="38.9">C3</text>
<text x="181.7" y="37.8">SN74LVC1G332DBVR</text>
<text x="326.7" y="40.7">LM1117GSF-3.3</text>
<text x="336.6" y="37.1">U3</text>
<text x="74.7" y="42.5">100nF</text>
<text x="106.5" y="42.5">100nF</text>
<text x="315.7" y="53">C1</text>
<text x="197.2" y="59.3">U5</text>
<text x="315.7" y="56.2">2.2uF</text>
<text x="365.1" y="58">2.2uF</text>
<text x="365.1" y="54.8">C2</text>
<text x="181.7" y="62.5">SN74LVC1G332DBVR</text>
<text x="120.6" y="94.6">U2</text>
<text x="120.6" y="97.8">XC9572XL-10VQG44I</text>
<text x="241" y="112.5">H3</text>
<text x="241" y="115.7">68000-406HLF</text>
<text x="340.8" y="119.8">1.5K</text>
<text x="340.8" y="116.5">R5</text>
<text x="353.1" y="119.8">1.5K</text>
<text x="353.1" y="116.5">R4</text>
<text x="365.5" y="119.8">10K</text>
<text x="365.5" y="116.6">R2</text>
<text x="95.1" y="148.8">C5</text>
<text x="92.7" y="151.8">100nF</text>
<text x="355.3" y="167.7">HDR-TH-9P-P2.54-V-F</text>
<text x="370.1" y="171.2">H2</text>
<text x="183.4" y="179.6">PINHD-1X1</text>
<text x="184.1" y="176.5">JP3</text>
<text x="311.9" y="197.2">LED 3MM</text>
<text x="311.9" y="194">L1</text>
<text x="327.7" y="202.9">1.5K</text>
<text x="327.7" y="199.7">R3</text>
<text x="346.1" y="209.8">10K</text>
<text x="346.1" y="206.6">R1</text>
<text x="354.5" y="207.1">H1</text>
<text x="354.5" y="210.6">HDR-TH-6P-P2.54-H-F</text>
<text x="205.6" y="225.9">JP2</text>
<text x="106" y="231.2">U1</text>
<text x="206" y="229.1">PINHD-1X14</text>
<text x="105.5" y="234.2">628128</text>
<text x="286.4" y="234.7">SJ1</text>
<text x="205.4" y="241.7">JP4 JP1</text>
<text x="205.7" y="245.3">PINHD-1X14</text>
</g>
<g font-size="3.2" fill="#00f">
<text x="186.5" y="42.7">1</text>
<text x="190" y="44.5">A</text>
<text x="206.4" y="44.5">C</text>
<text x="210.1" y="42.7">6</text>
<text x="325.9" y="44.5">3</text>
<text x="329.4" y="46.2">VIN</text>
<text x="186.5" y="49.8">3</text>
<text x="190" y="51.5">B</text>
<text x="206.6" y="51.5">Y</text>
<text x="210.1" y="49.8">4</text>
<text x="339" y="49.8">VOUT</text>
<text x="349.4" y="48">2</text>
<text x="186.5" y="67.4">1</text>
<text x="190" y="69.2">A</text>
<text x="206.4" y="69.2">C</text>
<text x="210.1" y="67.4">6</text>
<text x="42" y="74.6" transform="rotate(-90 42 74.6)">44</text>
<text x="45.5" y="74.6" transform="rotate(-90 45.5 74.6)">43</text>
<text x="49" y="74.6" transform="rotate(-90 49 74.6)">42</text>
<text x="52.6" y="74.6" transform="rotate(-90 52.6 74.6)">41</text>
<text x="56.1" y="74.6" transform="rotate(-90 56.1 74.6)">40</text>
<text x="59.6" y="74.6" transform="rotate(-90 59.6 74.6)">39</text>
<text x="63.1" y="74.6" transform="rotate(-90 63.1 74.6)">38</text>
<text x="66.7" y="74.6" transform="rotate(-90 66.7 74.6)">37</text>
<text x="70.2" y="74.6" transform="rotate(-90 70.2 74.6)">36</text>
<text x="77.3" y="74.6" transform="rotate(-90 77.3 74.6)">34</text>
<text x="80.8" y="74.6" transform="rotate(-90 80.8 74.6)">33</text>
<text x="84.3" y="74.6" transform="rotate(-90 84.3 74.6)">32</text>
<text x="87.8" y="74.6" transform="rotate(-90 87.8 74.6)">31</text>
<text x="91.4" y="74.6" transform="rotate(-90 91.4 74.6)">30</text>
<text x="94.9" y="74.6" transform="rotate(-90 94.9 74.6)">29</text>
<text x="98.4" y="74.6" transform="rotate(-90 98.4 74.6)">28</text>
<text x="102" y="74.6" transform="rotate(-90 102 74.6)">27</text>
<text x="112.5" y="74.6" transform="rotate(-90 112.5 74.6)">24</text>
<text x="116.1" y="74.6" transform="rotate(-90 116.1 74.6)">23</text>
<text x="186.5" y="74.5">3</text>
<text x="190" y="76.2">B</text>
<text x="206.6" y="76.2">Y</text>
<text x="210.1" y="74.5">4</text>
<text x="50.8" y="81.4" transform="rotate(-90 50.8 81.4)">I/O</text>
<text x="54.3" y="81.4" transform="rotate(-90 54.3 81.4)">I/O</text>
<text x="57.9" y="81.4" transform="rotate(-90 57.9 81.4)">I/O</text>
<text x="61.4" y="81.4" transform="rotate(-90 61.4 81.4)">I/O</text>
<text x="64.9" y="81.4" transform="rotate(-90 64.9 81.4)">I/O</text>
<text x="68.4" y="81.4" transform="rotate(-90 68.4 81.4)">I/O</text>
<text x="86.1" y="81.4" transform="rotate(-90 86.1 81.4)">I/O</text>
<text x="89.6" y="81.4" transform="rotate(-90 89.6 81.4)">I/O</text>
<text x="93.1" y="81.4" transform="rotate(-90 93.1 81.4)">I/O</text>
<text x="96.7" y="81.4" transform="rotate(-90 96.7 81.4)">I/O</text>
<text x="100.2" y="81.4" transform="rotate(-90 100.2 81.4)">I/O</text>
<text x="103.7" y="81.4" transform="rotate(-90 103.7 81.4)">I/O</text>
<text x="114.3" y="83" transform="rotate(-90 114.3 83)">TDO</text>
<text x="117.8" y="81.4" transform="rotate(-90 117.8 81.4)">I/O</text>
<text x="82.5" y="89.7" transform="rotate(-90 82.5 89.7)">I/O/GSR</text>
<text x="43.7" y="91.7" transform="rotate(-90 43.7 91.7)">I/O/GCK2</text>
<text x="47.3" y="91.7" transform="rotate(-90 47.3 91.7)">I/O/GCK1</text>
<text x="72" y="91.4" transform="rotate(-90 72 91.4)">I/O/GTS1</text>
<text x="79" y="91.4" transform="rotate(-90 79 91.4)">I/O/GTS2</text>
<text x="43.7" y="110.6" transform="rotate(-90 43.7 110.6)">I/O/GCK3</text>
<text x="47.3" y="110.6" transform="rotate(-90 47.3 110.6)">I/O</text>
<text x="50.8" y="110.6" transform="rotate(-90 50.8 110.6)">I/O</text>
<text x="57.9" y="110.6" transform="rotate(-90 57.9 110.6)">I/O</text>
<text x="61.4" y="110.6" transform="rotate(-90 61.4 110.6)">I/O</text>
<text x="64.9" y="110.6" transform="rotate(-90 64.9 110.6)">I/O</text>
<text x="68.4" y="110.6" transform="rotate(-90 68.4 110.6)">I/O</text>
<text x="72" y="110.6" transform="rotate(-90 72 110.6)">TDI</text>
<text x="75.5" y="110.6" transform="rotate(-90 75.5 110.6)">TMS</text>
<text x="79" y="110.6" transform="rotate(-90 79 110.6)">TCK</text>
<text x="82.5" y="110.6" transform="rotate(-90 82.5 110.6)">I/O</text>
<text x="86.1" y="110.6" transform="rotate(-90 86.1 110.6)">I/O</text>
<text x="89.6" y="110.6" transform="rotate(-90 89.6 110.6)">I/O</text>
<text x="96.7" y="110.6" transform="rotate(-90 96.7 110.6)">I/O</text>
<text x="103.7" y="110.6" transform="rotate(-90 103.7 110.6)">I/O</text>
<text x="107.2" y="110.6" transform="rotate(-90 107.2 110.6)">I/O</text>
<text x="110.8" y="110.6" transform="rotate(-90 110.8 110.6)">I/O</text>
<text x="114.3" y="110.6" transform="rotate(-90 114.3 110.6)">I/O</text>
<text x="117.8" y="110.6" transform="rotate(-90 117.8 110.6)">I/O</text>
<text x="42" y="114.1" transform="rotate(-90 42 114.1)">1</text>
<text x="45.5" y="114.1" transform="rotate(-90 45.5 114.1)">2</text>
<text x="49" y="114.1" transform="rotate(-90 49 114.1)">3</text>
<text x="56.1" y="114.1" transform="rotate(-90 56.1 114.1)">5</text>
<text x="59.6" y="114.1" transform="rotate(-90 59.6 114.1)">6</text>
<text x="63.1" y="114.1" transform="rotate(-90 63.1 114.1)">7</text>
<text x="66.7" y="114.1" transform="rotate(-90 66.7 114.1)">8</text>
<text x="70.2" y="114.1" transform="rotate(-90 70.2 114.1)">9</text>
<text x="73.7" y="116.1" transform="rotate(-90 73.7 116.1)">10</text>
<text x="77.3" y="116.1" transform="rotate(-90 77.3 116.1)">11</text>
<text x="80.8" y="116.1" transform="rotate(-90 80.8 116.1)">12</text>
<text x="84.3" y="116.1" transform="rotate(-90 84.3 116.1)">13</text>
<text x="87.8" y="116.1" transform="rotate(-90 87.8 116.1)">14</text>
<text x="94.9" y="116.1" transform="rotate(-90 94.9 116.1)">16</text>
<text x="102" y="116.1" transform="rotate(-90 102 116.1)">18</text>
<text x="105.5" y="116.1" transform="rotate(-90 105.5 116.1)">19</text>
<text x="109" y="116.1" transform="rotate(-90 109 116.1)">20</text>
<text x="112.5" y="116.1" transform="rotate(-90 112.5 116.1)">21</text>
<text x="116.1" y="116.1" transform="rotate(-90 116.1 116.1)">22</text>
<text x="237.7" y="120.3">1</text>
<text x="237.7" y="123.9">2</text>
<text x="241.2" y="122.1">1</text>
<text x="241.2" y="125.6">2</text>
<text x="237.7" y="127.4">3</text>
<text x="237.7" y="130.9">4</text>
<text x="241.2" y="129.2">3</text>
<text x="237.7" y="134.4">5</text>
<text x="237.7" y="138">6</text>
<text x="241.2" y="132.7">4</text>
<text x="241.2" y="136.2">5</text>
<text x="370.4" y="132.3">1</text>
<text x="370.4" y="135.9">2</text>
<text x="241.2" y="139.7">6</text>
<text x="370.4" y="139.4">3</text>
<text x="370.4" y="142.9">4</text>
<text x="370.4" y="146.4">5</text>
<text x="370.4" y="150">6</text>
<text x="370.4" y="153.5">7</text>
<text x="370.4" y="157">8</text>
<text x="370.4" y="160.5">9</text>
<text x="352.3" y="215.6">1</text>
<text x="50.8" y="219.3" transform="rotate(-90 50.8 219.3)">31</text>
<text x="54.3" y="219.3" transform="rotate(-90 54.3 219.3)">30</text>
<text x="57.9" y="219.3" transform="rotate(-90 57.9 219.3)">29</text>
<text x="61.4" y="219.3" transform="rotate(-90 61.4 219.3)">28</text>
<text x="64.9" y="219.3" transform="rotate(-90 64.9 219.3)">27</text>
<text x="68.4" y="219.3" transform="rotate(-90 68.4 219.3)">26</text>
<text x="72" y="219.3" transform="rotate(-90 72 219.3)">25</text>
<text x="75.5" y="219.3" transform="rotate(-90 75.5 219.3)">24</text>
<text x="79" y="219.3" transform="rotate(-90 79 219.3)">23</text>
<text x="82.5" y="219.3" transform="rotate(-90 82.5 219.3)">22</text>
<text x="86.1" y="219.3" transform="rotate(-90 86.1 219.3)">21</text>
<text x="89.6" y="219.3" transform="rotate(-90 89.6 219.3)">20</text>
<text x="93.1" y="219.3" transform="rotate(-90 93.1 219.3)">19</text>
<text x="96.7" y="219.3" transform="rotate(-90 96.7 219.3)">18</text>
<text x="100.2" y="219.3" transform="rotate(-90 100.2 219.3)">17</text>
<text x="352.3" y="219.1">2</text>
<text x="355.8" y="217.3">1</text>
<text x="355.8" y="220.9">2</text>
<text x="52.6" y="227" transform="rotate(-90 52.6 227)">A15</text>
<text x="56.1" y="227.2" transform="rotate(-90 56.1 227.2)">CS2</text>
<text x="59.6" y="227.2" transform="rotate(-90 59.6 227.2)">!WE</text>
<text x="63.1" y="227" transform="rotate(-90 63.1 227)">A13</text>
<text x="66.7" y="225" transform="rotate(-90 66.7 225)">A8</text>
<text x="70.2" y="225" transform="rotate(-90 70.2 225)">A9</text>
<text x="73.7" y="227" transform="rotate(-90 73.7 227)">A11</text>
<text x="77.3" y="226.5" transform="rotate(-90 77.3 226.5)">!OE</text>
<text x="80.8" y="227" transform="rotate(-90 80.8 227)">A10</text>
<text x="87.8" y="226.6" transform="rotate(-90 87.8 226.6)">IO7</text>
<text x="91.4" y="226.6" transform="rotate(-90 91.4 226.6)">IO6</text>
<text x="94.9" y="226.6" transform="rotate(-90 94.9 226.6)">IO5</text>
<text x="98.4" y="226.6" transform="rotate(-90 98.4 226.6)">IO4</text>
<text x="102" y="226.6" transform="rotate(-90 102 226.6)">IO3</text>
<text x="352.3" y="222.6">3</text>
<text x="352.3" y="226.2">4</text>
<text x="355.8" y="224.4">3</text>
<text x="355.8" y="227.9">4</text>
<text x="84.3" y="228.4" transform="rotate(-90 84.3 228.4)">!CS1</text>
<text x="352.3" y="229.7">5</text>
<text x="352.3" y="233.2">6</text>
<text x="355.8" y="231.5">5</text>
<text x="49" y="239.3" transform="rotate(-90 49 239.3)">NC</text>
<text x="52.6" y="239.3" transform="rotate(-90 52.6 239.3)">A16</text>
<text x="56.1" y="239.3" transform="rotate(-90 56.1 239.3)">A14</text>
<text x="59.6" y="239.3" transform="rotate(-90 59.6 239.3)">A12</text>
<text x="63.1" y="239.3" transform="rotate(-90 63.1 239.3)">A7</text>
<text x="66.7" y="239.3" transform="rotate(-90 66.7 239.3)">A6</text>
<text x="70.2" y="239.3" transform="rotate(-90 70.2 239.3)">A5</text>
<text x="73.7" y="239.3" transform="rotate(-90 73.7 239.3)">A4</text>
<text x="77.3" y="239.3" transform="rotate(-90 77.3 239.3)">A3</text>
<text x="80.8" y="239.3" transform="rotate(-90 80.8 239.3)">A2</text>
<text x="84.3" y="239.3" transform="rotate(-90 84.3 239.3)">A1</text>
<text x="87.8" y="239.3" transform="rotate(-90 87.8 239.3)">A0</text>
<text x="91.4" y="239.3" transform="rotate(-90 91.4 239.3)">IO0</text>
<text x="94.9" y="239.3" transform="rotate(-90 94.9 239.3)">IO1</text>
<text x="98.4" y="239.3" transform="rotate(-90 98.4 239.3)">IO2</text>
<text x="355.8" y="235">6</text>
<text x="47.3" y="242.8" transform="rotate(-90 47.3 242.8)">1</text>
<text x="50.8" y="242.8" transform="rotate(-90 50.8 242.8)">2</text>
<text x="54.3" y="242.8" transform="rotate(-90 54.3 242.8)">3</text>
<text x="57.9" y="242.8" transform="rotate(-90 57.9 242.8)">4</text>
<text x="61.4" y="242.8" transform="rotate(-90 61.4 242.8)">5</text>
<text x="64.9" y="242.8" transform="rotate(-90 64.9 242.8)">6</text>
<text x="68.4" y="242.8" transform="rotate(-90 68.4 242.8)">7</text>
<text x="72" y="242.8" transform="rotate(-90 72 242.8)">8</text>
<text x="75.5" y="242.8" transform="rotate(-90 75.5 242.8)">9</text>
<text x="79" y="244.8" transform="rotate(-90 79 244.8)">10</text>
<text x="82.5" y="244.8" transform="rotate(-90 82.5 244.8)">11</text>
<text x="86.1" y="244.8" transform="rotate(-90 86.1 244.8)">12</text>
<text x="89.6" y="244.8" transform="rotate(-90 89.6 244.8)">13</text>
<text x="93.1" y="244.8" transform="rotate(-90 93.1 244.8)">14</text>
<text x="96.7" y="244.8" transform="rotate(-90 96.7 244.8)">15</text>
</g>
<g font-size="3.2">
<text x="186.5" y="46.2">2</text>
<text x="190" y="48">GND</text>
<text x="325.9" y="51.5">1</text>
<text x="329.4" y="53.3">GND/ADJ</text>
<text x="186.5" y="70.9">2</text>
<text x="109" y="74.6" transform="rotate(-90 109 74.6)">25</text>
<text x="190" y="72.7">GND</text>
<text x="110.8" y="83.4" transform="rotate(-90 110.8 83.4)">GND</text>
<text x="54.3" y="110.6" transform="rotate(-90 54.3 110.6)">GND</text>
<text x="100.2" y="110.6" transform="rotate(-90 100.2 110.6)">GND</text>
<text x="52.6" y="114.1" transform="rotate(-90 52.6 114.1)">4</text>
<text x="98.4" y="116.1" transform="rotate(-90 98.4 116.1)">17</text>
<text x="102" y="239.3" transform="rotate(-90 102 239.3)">VSS</text>
<text x="100.2" y="244.8" transform="rotate(-90 100.2 244.8)">16</text>
</g>
<g font-size="3.2" fill="#f00">
<text x="210.1" y="46.2">5</text>
<text x="202" y="48">VCC</text>
<text x="210.1" y="70.9">5</text>
<text x="73.7" y="74.6" transform="rotate(-90 73.7 74.6)">35</text>
<text x="105.5" y="74.6" transform="rotate(-90 105.5 74.6)">26</text>
<text x="202" y="72.7">VCC</text>
<text x="75.5" y="95.7" transform="rotate(-90 75.5 95.7)">VCCINT3.3V</text>
<text x="107.2" y="102.7" transform="rotate(-90 107.2 102.7)">VCCIO2.5V/3.3V</text>
<text x="93.1" y="110.6" transform="rotate(-90 93.1 110.6)">VCCINT3.3V</text>
<text x="91.4" y="116.1" transform="rotate(-90 91.4 116.1)">15</text>
<text x="47.3" y="219.3" transform="rotate(-90 47.3 219.3)">32</text>
<text x="49" y="227.4" transform="rotate(-90 49 227.4)">VCC</text>
</g>
<g font-size="3.2" fill="#8d2323">
<text x="186.4" y="183.8">1</text>
<text x="154.9" y="226.2" transform="rotate(-90 154.9 226.2)">14</text>
<text x="158.4" y="226.2" transform="rotate(-90 158.4 226.2)">13</text>
<text x="161.9" y="226.2" transform="rotate(-90 161.9 226.2)">12</text>
<text x="165.5" y="226.2" transform="rotate(-90 165.5 226.2)">11</text>
<text x="169" y="226.2" transform="rotate(-90 169 226.2)">10</text>
<text x="172.5" y="226.2" transform="rotate(-90 172.5 226.2)">9</text>
<text x="176" y="226.2" transform="rotate(-90 176 226.2)">8</text>
<text x="179.6" y="226.2" transform="rotate(-90 179.6 226.2)">7</text>
<text x="183.1" y="226.2" transform="rotate(-90 183.1 226.2)">6</text>
<text x="186.6" y="226.2" transform="rotate(-90 186.6 226.2)">5</text>
<text x="190.1" y="226.2" transform="rotate(-90 190.1 226.2)">4</text>
<text x="193.7" y="226.2" transform="rotate(-90 193.7 226.2)">3</text>
<text x="197.2" y="226.2" transform="rotate(-90 197.2 226.2)">2</text>
<text x="200.7" y="226.2" transform="rotate(-90 200.7 226.2)">1</text>
<text x="154.9" y="243" transform="rotate(-90 154.9 243)">1</text>
<text x="158.4" y="243" transform="rotate(-90 158.4 243)">2</text>
<text x="161.9" y="243" transform="rotate(-90 161.9 243)">3</text>
<text x="165.5" y="243" transform="rotate(-90 165.5 243)">4</text>
<text x="169" y="243" transform="rotate(-90 169 243)">5</text>
<text x="172.5" y="243" transform="rotate(-90 172.5 243)">6</text>
<text x="176" y="243" transform="rotate(-90 176 243)">7</text>
<text x="179.6" y="243" transform="rotate(-90 179.6 243)">8</text>
<text x="183.1" y="243" transform="rotate(-90 183.1 243)">9</text>
<text x="186.6" y="245" transform="rotate(-90 186.6 245)">10</text>
<text x="190.1" y="245" transform="rotate(-90 190.1 245)">11</text>
<text x="193.7" y="245" transform="rotate(-90 193.7 245)">12</text>
<text x="197.2" y="245" transform="rotate(-90 197.2 245)">13</text>
<text x="200.7" y="245" transform="rotate(-90 200.7 245)">14</text>
</g>
</svg>
